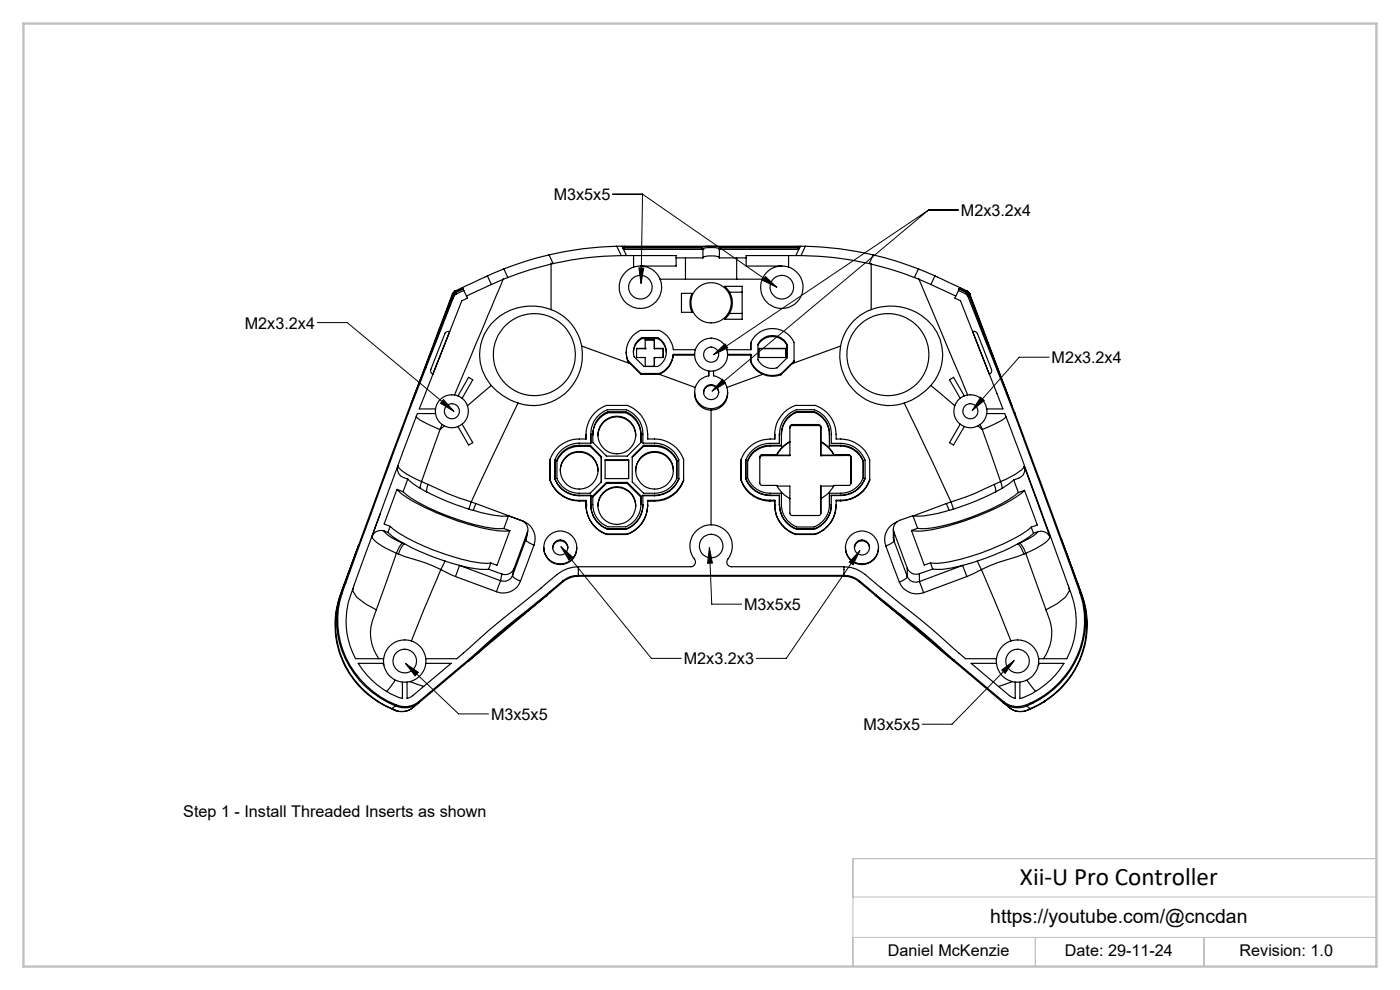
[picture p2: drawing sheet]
<svg xmlns="http://www.w3.org/2000/svg" width="297mm" height="210mm" viewBox="0 0 297 210" stroke-linecap="round" stroke-linejoin="round" font-family="sans-serif">
<g fill="none" stroke="#000" stroke-width=".25">
<path d="M103.4 58.5l-5.3 2.5M103.4 58.5l.8 1.9M106.8 59l-10.4 24.8M106.9 57l-3.5 1.5M106.9 57l.8 1.9M107.7 58.9l-3.5 1.5M116.5 54.1a66.7 66.7 0 0 0-9.6 2.9M116.5 54.1l.8 1.8M116.9 55.8v9.9M117.3 55.9a66.7 66.7 0 0 0-9.6 3M130.8 52.2h1.2M130.8 52.2a67.1 67.1 0 0 0-14.3 1.9"/>
<path d="M130.8 52.2l1 2M131.8 54.2h1.1M131.8 54.2a68.2 68.2 0 0 0-14.5 1.7M132 52.2h.4M132 52.2l.1 .3M132.1 52.5h.3M132.1 52.5v.1M132.1 52.6h16.7M132.1 52.6l.2 .3M132.3 52.9h.1M132.3 52.9l.6 1.3M132.4 52.2v.3"/>
<path d="M132.4 52.9h16.7M132.4 52.5v.4M132.4 52.5h16.5M132.4 52.2h36.9M132.9 54.2h10.5v2.2h-7.5M134.4 54.2v2.4M140 59.2h21.7M143.4 54.7h5.7M145.4 54.7v4.5M148.8 52.6l.3 .3M148.9 52.5a8 8 0 0 1 3.9 0M148.9 52.5l-.1 .1"/>
<path d="M148.9 52.5l.3 .3M149.1 52.9h.1M149.1 54.7l.1-.1a4.8 4.8 0 0 1 3.4 0v.1M149.1 52.9v1.8M149.2 52.8a5.8 5.8 0 0 1 3.3 0M149.2 52.8l-.1 .1M152.5 52.8l.1 .1M152.6 52.9h.1M152.6 52.9v1.8M152.6 52.9h16.7M152.6 54.7h5.7M152.8 52.5l-.3 .3"/>
<path d="M152.8 52.5l.1 .1M152.8 52.5h16.5M152.9 52.6h16.7M152.9 52.6l-.3 .3M156.3 54.7v4.5M167.3 54.2v2.4M168.8 54.2h1.1M168.8 54.2h-10.5v2.2h7.6M169.3 52.9h.1M169.3 52.5h.4M169.3 52.2v.3M169.3 52.2h.5"/>
<path d="M169.3 52.5v.4M169.4 52.9l-.6 1.3M169.6 52.6l-.2 .3M169.7 52.5l-.1 .1M169.8 52.2l-.1 .3M169.8 52.2h1.1M169.9 54.2a68.2 68.2 0 0 1 14.5 1.7M170.9 52.2a67 67 0 0 1 14.3 1.9M170.9 52.2l-1 2M184.4 55.9a66.7 66.7 0 0 1 9.6 3M184.8 55.8v9.9M185.2 54.1a66.7 66.7 0 0 1 9.6 2.9"/>
<path d="M185.2 54.1l-.8 1.8M194 58.9l3.5 1.5M194.8 57l3.5 1.5M194.8 57l-.8 1.9M194.9 59l10.4 24.8M198.3 58.5l5.3 2.5M198.3 58.5l-.8 1.9M90.2 78l-3.7 9.6M90.2 78h.1M90.3 78l-3.7 9.6M94.5 70.5l.4-.2h.5l-3.6 9.1a.78 .78 0 0 1-.4-1.1zM96 62.3l-8.8 23.3"/>
<path d="M96 62.3h.1M96.1 62.3l-5.9 15.7M96.1 62.3l.1 .2M96.1 62.9l.1 .3M96.1 62.9l-5.9 15.1M96.2 63.2l-5.9 14.8M96.2 62.5v.1M96.2 62.6l-.1 .3M96.5 61.8l-.5 .5M96.5 61.8h.1M96.6 61.8l.1 .1M96.6 61.8l-.5 .5"/>
<path d="M96.7 61.9l-.5 .6M96.7 61.9v.1M96.7 62l-.5 .6M96.7 62h.1M96.8 62l.1 .3M96.9 62.3l-.3 .2-.4 .7M98.1 61l.1 .2M98.1 61l-1.6 .8M98.2 61.2l-1.5 .7M98.2 61.2v.1M98.2 61.3l.2 .3M98.2 61.3l-1.4 .7"/>
<path d="M98.4 61.6l-1.5 .7M98.4 61.6l.8 1.6-1.2 .6-9.1 22.9h3.5M104.2 60.4l-5.2 2.4M116.9 65.7a11.1 11.1 0 0 0-14.9 7.4 9.8 9.8 0 0 0 2.2 8.7M116.9 65.7a10.2 10.2 0 0 1 6.5 7.7M123.4 73.4a10.6 10.6 0 0 1-13.5 12.1M123.4 73.4l10.3 3.7M132.9 74.7l.3 2M133.2 76.7l2.8 2.7M133.2 76.5l2.8 2.7M133.2 76.5v.2M135 74h1.9"/>
<path d="M136 79.4h3.9M136 79.2v.2M136 79.2h3.9M136.2 71.6a3.4 3.4 0 0 0-1.7 4.1l2.1 2h2.9a3.5 3.5 0 0 0 0-6.1M136.2 71.8l-.5 .3a3.3 3.3 0 0 0-1.3 2.7M136.2 71.6h3.3M136.2 71.6v.2M136.2 71.8h3.3M136.9 74h.1M136.9 73.9h-1.9v1.9h1.9v1.9h1.9v-1.9h1.9v-1.9h-1.9M136.9 74v-1.9h1.9v1.9h1.9M138.8 75.9h.1"/>
<path d="M139.5 71.8a3.5 3.5 0 0 1 1.9 3M139.5 71.6v.2M139.9 79.4h.1M139.9 79.2v.2M139.9 79.4l7.6 2.8M142.8 75.2a4.9 4.9 0 0 1-2.9 4M142.8 75.3a4.9 4.9 0 0 1-2.9 4.1M142.8 75.2h4.6M142.8 75.2v.1M142.8 75.3h4.6M144.6 62.2h2.2a4.6 4.6 0 0 0 0 4h-2.2zM147.5 74.2h-4.7a5 5 0 0 0-2.9-4.1h-4a5 5 0 0 0-2.7 6.4"/>
<path d="M150.4 78.7v1a3.5 3.5 0 0 0-2.5 5.4 3.5 3.5 0 0 0 5.9 0 3.5 3.5 0 0 0-2.4-5.4v-1M154.2 74.2h5.1a3.3 3.3 0 0 1 1.5-3.4 5 5 0 0 1 7.7 1.9v4l-2.8 2.8M154.4 75.2h4.9a3.5 3.5 0 0 0 1.5 3.6l1 .6M154.4 75.3h4.9M154.8 62l-1.1-1.3h3.7v7h-3.7l1.1-1.2M154.8 62a4.5 4.5 0 0 1 0 4.5M154.8 62h2.6M154.8 66.5h2.6M159.3 76.7a5 5 0 0 0 6.4 2.6M160.8 73.2a3.5 3.5 0 0 1 6.1 0M161 73.9h5.7v1.9h-5.7zM161 74h5.7"/>
<path d="M161.4 72.1a3.5 3.5 0 0 1 5.5 .9v2.9l-2 2.1a3.5 3.5 0 0 1-4.1-1.7v-3.3zM161.8 79.4a5.2 5.2 0 0 0 3.9 .1M161.8 79.4l-7.6 2.8M165.7 79.3v.2M168.5 76.6l-2.8 2.7M178.3 73.4a10.6 10.6 0 0 0 13.5 12.1M178.3 73.4l-10.3 3.7M184.8 65.7a11.3 11.3 0 0 1 14.6 6.3 9.8 9.8 0 0 1-1.9 9.8M184.8 65.7a10.2 10.2 0 0 0-6.5 7.7M197.5 60.4l5.3 2.4M203.3 61.6l-.7 1.6 1.2 .6 9 22.9h-3.5M203.3 61.6l1.5 .7"/>
<path d="M203.5 61.3l-.2 .3M203.5 61.3l1.5 .7M203.5 61.2l1.5 .7M203.5 61.2v.1M203.6 61l-.1 .2M203.6 61l1.6 .8M204.8 62.3l.5 .6M205 62l.5 .6M205 62l-.2 .3M205 62h.1M205 61.9l.5 .6M205 61.9v.1"/>
<path d="M205.1 61.8l-.1 .1M205.1 61.8l.5 .5M205.2 61.8l.5 .5M205.2 61.8h-.1M205.3 62.9a1559.2 1559.2 0 0 1 23.1 60.8M205.5 62.6h.1M205.5 62.6l-.2 .3M205.5 62.6l6.2 15.8M205.5 62.5v.1M205.6 62.3l-.1 .2M205.6 62.3l6.1 16.1M205.7 62.3l9.1 24"/>
<path d="M205.7 62.3h-.1M206.3 70.3a.84 .84 0 0 1 1.1 .5l2.9 7.5a.76 .76 0 0 1-.4 1.1zM211.7 78.4l3.6 9.2M84.4 98.8a1.96 1.96 0 0 0 1.2 2.5l.9 .3M84.4 98.9l.6 .7 1.3 1 3.1 1.6M86.5 87.6l-13.4 36.1M86.5 87.6h.1M86.5 87.6l-.1 .1M86.6 87.6l-13.3 36.1M88.3 88.4h.1M88.4 88.5l.9 .7 4 1.9M92.4 87.7h-3.9l-13.5 36.7a17.1 17.1 0 0 0 .4 15.3h6"/>
<path d="M93.3 91.1l-3.9 11.1M93.8 90.1l-.5 1M94.3 90.3l-1 .8M97.2 84l2.2-4 .9 .6-2.3 3.9M98 90l2.3 3.9-.9 .5-2.2-3.9M104.2 81.8l-5 4.3M104.2 81.8a13.3 13.3 0 0 0 5.7 3.7M109.9 85.5l-9.9 21M118.9 99.9a4 4 0 0 1 4-4 4 4 0 0 1 4 4M122.9 94.5a5 5 0 0 0-4.8 3.1v3.9a5.1 5.1 0 0 0 4.8 3.1h2.3l2.4-2.4v-5.4l-2.4-2.3M122.9 94.7a5 5 0 0 0-4.8 3.1M122.9 94.5h2.3"/>
<path d="M122.9 94.5v.2M122.9 94.7h2.3M125.2 94.7l2.4 2.3M125.2 94.5v.2M126.9 92.4a4 4 0 0 1 4-3.9 4 4 0 0 1 4 4M128.4 97.5h4.9v4h-4.9zM128.4 97.7h4.9M128.9 87.3a5 5 0 0 0-3.1 4.8v1.8l2.9 2.9h4.4l2.9-2.9a6.2 6.2 0 0 0-1.6-5.5l-1.6-1.1M128.9 87.6a5.1 5.1 0 0 0-3.1 4.7M128.9 87.3h3.9M128.9 87.3v.3M128.9 87.6h3.9"/>
<path d="M132.8 87.6a5.1 5.1 0 0 1 3.2 4.7M132.8 87.3v.3M134.9 99.9a4 4 0 0 1 4-4 4 4 0 0 1 4 4M136 92.3h.1M136.5 94.5l-2.4 2.3v5.4l2.4 2.4a8.1 8.1 0 0 0 4.9-.6 5 5 0 0 0 2.2-2.5v-3.9a5.2 5.2 0 0 0-4.7-3.1M136.5 94.5h2.4M136.5 94.5v.2M136.5 94.7l-2.4 2.3M136.5 94.7h2.4M138.9 94.7a5 5 0 0 1 4.7 3.1M138.9 94.5v.2M147.4 83.2a3.5 3.5 0 0 0 3.4 3.8"/>
<path d="M149.3 83.3a1.61 1.61 0 0 1 1.6-1.5 1.61 1.61 0 0 1 1.6 1.5M150.8 87v24.3M154.3 83.5a3.5 3.5 0 0 1-3.5 3.5M154.4 83.2v.3M161.7 96.4l-.4 .2-.1 .3v5.8l.4 .3h3.2a7 7 0 0 0 2.8 2.8M161.7 96.7l-.4 .1-.1 .3M161.7 96.4h3.1M161.7 96.4v.3M163.4 94.5a5.1 5.1 0 0 0-4.8 3.2v3.7a5.1 5.1 0 0 0 4.8 3.2h2.4a8.7 8.7 0 0 0 .5 4.8l1.2 1.4 1.5 1h3.7a5.2 5.2 0 0 0 3.3-4.8v-2.4a8.7 8.7 0 0 0 4.7-.5l1.4-1.2 1-1.5v-3.7a5.2 5.2 0 0 0-4.7-3.2M163.4 94.6a5.2 5.2 0 0 0-4.8 3.3M163.4 94.5h2.4M163.4 94.5v.1"/>
<path d="M164.8 96.4v.1M164.8 96.5h2.8M167.6 93.7a7.2 7.2 0 0 0-2.8 2.7M167.6 93.8a7.2 7.2 0 0 0-2.8 2.7M168.1 90.1l-.4 .1-.1 .3v6.2h-5.9M168.1 90.3l-.4 .1-.1 .4M168.1 90.1h5.5M168.1 90.1v.2M168.1 90.3h5.5M169 87.3a5.1 5.1 0 0 0-3.2 4.8v2.5h-2.4M169 87.5a5.1 5.1 0 0 0-3.2 4.7M169 87.3h3.7"/>
<path d="M169 87.3v.2M169 87.5h3.7M172.7 87.3a5.1 5.1 0 0 1 3.3 4.8v2.5h2.4M172.7 87.5a5.1 5.1 0 0 1 3.3 4.7M172.7 87.3v.2M173.6 90.1l.4 .1 .1 .3v6.2M173.6 90.3l.4 .1 .1 .4M173.6 90.1v.2M174.1 93.7a6.6 6.6 0 0 1 2.8 2.7M174.1 93.8a6.6 6.6 0 0 1 2.8 2.7M174.1 96.7h.1M174.1 96.5h2.8"/>
<path d="M176 94.5h2.4M176.9 96.4h3.1M176.9 96.4v.1M178.4 94.6a5.3 5.3 0 0 1 4.7 3.3M178.4 94.5v.1M180 96.4l.3 .1 .2 .3v5.9l-.4 .3h-3.2a6.5 6.5 0 0 1-2.8 2.8M180 96.6l.4 .2 .1 .3M180 96.4v.2M180 96.6l-5.9 .1M191.8 85.5l10 21M197.5 81.8a13.5 13.5 0 0 1-5.7 3.7M197.5 81.8l5.1 4.3"/>
<path d="M203.7 90l-2.3 3.9 .9 .5 2.3-3.9M204.6 84l-2.3-4-.9 .6 2.3 3.9M207.5 90.3l.9 .8M207.9 90.1l.5 1M208.4 91.1l3.9 11.1M209.3 87.7h3.8l3.5 9 9.9 27.3a17.7 17.7 0 0 1 1 13l-1.2 2.7h-6M213.4 88.5l-1 .7-4 1.9M213.4 88.4h.1M215.3 87.6l13.3 36.1M215.3 87.6v.1M217.3 98.9a9.3 9.3 0 0 1-3.9 2.8l-1.1 .5M217.3 98.9l5.5 15.1"/>
<path d="M217.3 98.9a1.91 1.91 0 0 1-1.2 2.6l-1 .3M76.1 115.6l-3.1 8.5M78.9 113.8a2.47 2.47 0 0 0 1.3 1.4l1.7 1.1 2.2 1.1M80.7 109l-1.8 4.8M81.5 112.6l.5 .7 1 .7 2.4 1.2M81.5 112.6a2.01 2.01 0 0 0-2.6 1.2M81.5 112.6l.8 .4M82.3 113l1 .8 2.5 1.5M82.8 111.6a37.2 37.2 0 0 0 12.6 6.3l.8 .2a22.5 22.5 0 0 0 7.9 1.3M82.8 111.6l-.5 1.4M84.1 117.4l-4.3 12M84.1 117.4l.4 .1"/>
<path d="M84.2 103.8a23.3 23.3 0 0 0 7.5 4.5 48 48 0 0 0 15.1 4.4l1.4-.1M84.2 103.8l-2.7 7.4 1.3 .4M84.2 103.8l1.3 .5M84.5 117.5l2.8 1a30.2 30.2 0 0 1 6.2 2.3M85.4 115.2a4.8 4.8 0 0 0-1.3 2.2M85.4 115.2l.4 .1M85.5 104.3a34.7 34.7 0 0 0 11.7 5.9l2.6 .8a21.4 21.4 0 0 0 7.1 1.1M85.8 115.3l3.2 1.6 5.4 2.1M85.8 115.3a4.4 4.4 0 0 0-1.3 2.2M86.5 101.6a28.5 28.5 0 0 0 9.3 5.1l4.6 1.6M86.5 101.6l-1 2.7M89.4 102.2l-.3 1.4"/>
<path d="M89.4 102.2l1.4 .6M90.8 102.8a50.8 50.8 0 0 0 9.2 3.7M90.8 102.8l-.3 1.5M94.4 119l3.1 .9M94.4 119l-.9 1.8M97.5 119.9l.8 .2a17.8 17.8 0 0 0 5.3 .6M97.5 119.9l-.9 2.4M97.5 119.9l8.7 3.3M100 106.5l.9 .3M100 106.5l-.5 1.5M100.4 108.3a20.6 20.6 0 0 0 7.5 1.1M100.9 106.8l-.5 1.5"/>
<path d="M100.9 106.8l10 3.7M104.1 119.4l-.5 1.3M106.9 112.1l1.3 .5M107.9 109.4l2.8 1a1.98 1.98 0 0 1 1.2 2.6M107.9 109.4l-1 2.7M108.2 112.6l-2.8 7.3-1.3-.5M110.9 110.5a4 4 0 0 1 2.4 5.1M110.9 110.5v.1M111.5 114.5l-2.8 7.6M111.5 114.5a3.4 3.4 0 0 0 1.8 1.1M111.9 113l-2.9 7.6M111.9 113l-.4 1.5"/>
<path d="M112 112.7l-.5 1.8M113.3 115.6l-2.9 7.7M115.4 116.1a3.5 3.5 0 0 0 3.5 3.6 3.5 3.5 0 0 0 3.4-3.6M116.7 101.8a6.6 6.6 0 0 0 6.2 4.3M117.3 116.2a1.61 1.61 0 0 1 1.6-1.5 1.61 1.61 0 0 1 1.6 1.5M117.7 101.6a5.5 5.5 0 0 0 5.2 3.4M122.9 106.3a6.6 6.6 0 0 1-6.2-4.4v-4.5a6.9 6.9 0 0 1 7.6-4.3 6.7 6.7 0 0 1 4.4-7.1h4.4a6.8 6.8 0 0 1 4.3 7.1 6.9 6.9 0 0 1 7.6 4.3v4.6a6.5 6.5 0 0 1-6.1 4.3M122.9 106.1h1.4a6.8 6.8 0 0 0 4.4 7.3M122.9 105h2.4a8.6 8.6 0 0 0 .6 4.7 5.7 5.7 0 0 0 2.9 2.5M122.9 105.2a5.4 5.4 0 0 1-5.2-3.6v-4.1a5.6 5.6 0 0 1 5.2-3.5h2.4a8.4 8.4 0 0 1 .6-4.5l1.3-1.6 1.6-1h4.1a5.5 5.5 0 0 1 3.5 5.2v1.9a8.6 8.6 0 0 1 5 .6 5.2 5.2 0 0 1 2.6 2.9v4.1a5.4 5.4 0 0 1-5.1 3.6M122.9 106.3h1.4M122.9 105v.2"/>
<path d="M122.9 106.1v.2M122.9 105.2h2.4M124.3 107.1h.1M124.3 107.1a6.6 6.6 0 0 0 4.4 6.2M125.3 107a5.6 5.6 0 0 0 3.5 5.2M126.9 107.3a4 4 0 0 1 4-3.9 4 4 0 0 1 4 4M128.7 102.3l-2.9 2.9a6.2 6.2 0 0 0 1.4 5.4l1.7 1.2h3.9a5.1 5.1 0 0 0 3.2-4.8v-1.8l-2.9-2.9M128.7 113.4h4.4M128.7 102.3h4.4M128.7 102.5l-2.9 2.9M128.7 102.3v.2M128.7 113.3v.1"/>
<path d="M128.7 102.5h4.4M128.7 113.3h4.4M128.8 112.2h.1M128.8 112.2h4.1M132.9 112.2h.1M133.1 102.5l2.9 2.9M133.1 102.3v.2M133.1 113.3v.1M136.4 107a5.6 5.6 0 0 1-3.5 5.2M136.4 105.2h2.5M137.4 107.1a6.7 6.7 0 0 1-4.3 6.2M137.4 106.3h1.5"/>
<path d="M138.9 106.1h-1.5a6.8 6.8 0 0 1-4.3 7.3M138.9 105h-2.5a8.6 8.6 0 0 1-.6 4.7l-.8 1.1a4.8 4.8 0 0 1-2.1 1.4M138.9 105v.2M138.9 106.1v.2M144 101.6a5.5 5.5 0 0 1-5.1 3.4M145 101.8a6.6 6.6 0 0 1-6.1 4.3M157.2 101.7a6.5 6.5 0 0 0 6.2 4.4M158.2 101.5a5.5 5.5 0 0 0 5.2 3.5M163.4 106.1h1a6.6 6.6 0 0 0 4.4 7.3M163.4 105.1a5.5 5.5 0 0 1-5.2-3.5v-4a5.5 5.5 0 0 1 5.2-3.6h1.9a6.9 6.9 0 0 1 1.5-5.6 5 5 0 0 1 2.1-1.5h3.9a5.5 5.5 0 0 1 3.6 5.2v1.9a7 7 0 0 1 5.6 1.5l.9 .9 .6 1.2v4a5.5 5.5 0 0 1-5.1 3.5M163.4 105h1.9a7 7 0 0 0 1.5 5.8 5 5 0 0 0 2.1 1.4M163.4 106.3h1"/>
<path d="M163.4 105v.1M163.4 106.1v.2M163.4 105.1h1.9M164.4 107.1h.1M164.4 107.1a6.6 6.6 0 0 0 4.4 6.2M164.9 103.1h2.7v5.8l.4 .5 5.9-.1 .2-.3v-5.9h2.8M165.3 107a5.5 5.5 0 0 0 3.6 5.2M168.8 113.4h4.2M168.8 113.3h4.2M168.8 113.3v.1M168.9 112.2h3.9M168.9 112.2h.1"/>
<path d="M172.8 112.2h.1M173 113.3v.1M176.4 107a5.5 5.5 0 0 1-3.6 5.2M176.4 105.1h2M177.4 107.1a6.6 6.6 0 0 1-4.4 6.2M177.4 106.2h1M178.4 106.2a6.5 6.5 0 0 0 6.1-4.3v-4.4a6.7 6.7 0 0 0-7.1-4.4 6.7 6.7 0 0 0-4.4-7.1h-4.2a6.7 6.7 0 0 0-4.4 7.1 6.7 6.7 0 0 0-7.2 4.4v4.4a6.5 6.5 0 0 0 6.2 4.4M178.4 106.1h-1a6.8 6.8 0 0 1-4.4 7.3M178.4 105h-2a8.1 8.1 0 0 1-.7 4.7 5.6 5.6 0 0 1-2.9 2.5M178.4 105v.1M178.4 106.1v.1M179.4 116.1a3.5 3.5 0 0 0 3.5 3.7 3.5 3.5 0 0 0 3.5-3.7"/>
<path d="M181.3 116.2a1.61 1.61 0 0 1 1.6-1.5 1.61 1.61 0 0 1 1.6 1.5M183.5 101.5a5.5 5.5 0 0 1-5.1 3.5M184.5 101.7a6.5 6.5 0 0 1-6.1 4.4M187.9 115.8l2.9 7.7M189.5 112.2l.2 2.5M189.7 114.7l2.8 7.6M189.7 114.7a3.1 3.1 0 0 1-1.8 1.1M189.7 112.9l2.8 7.6M189.7 112.9v1.8M190.3 110.7a4 4 0 0 0-2.4 5.1M193.4 112.5l2.7 7.4 1.3-.5M193.7 109.4l-2.8 1a1.96 1.96 0 0 0-1.2 2.5"/>
<path d="M193.7 109.4l1 2.7M194.7 112.1l-1.3 .4M197.4 119.4l.5 1.3M200.8 106.8l.5 1.5M200.8 106.8l-7 2.6M201.3 108.3l-1.7 .4a14.5 14.5 0 0 1-5.9 .7M201.8 106.5l.4 1.5M201.8 106.5l-1 .3M204.2 119.9a16.2 16.2 0 0 1-6.3 .8M204.2 119.9l.9 2.4M204.2 119.9l-9.1 3.5M207.3 119l-3.1 .9"/>
<path d="M207.3 119l.9 1.8M210.9 102.8a51 51 0 0 1-9.1 3.7M210.9 102.8l.3 1.5M212.3 102.2l.3 1.4M212.3 102.2l-1.4 .6M215.1 101.8a39.4 39.4 0 0 1-13 6.2l-.8 .3M215.1 101.8l.9 2.7M215.9 115.3l-3.1 1.6-5.5 2.1M215.9 115.3l.8 1.1 .5 1.1M216 104.5a42.8 42.8 0 0 1-15.4 6.9 16.3 16.3 0 0 1-5.9 .7M216.3 115.2l.8 1.1 .5 1.1M216.3 115.2l-.4 .1"/>
<path d="M217.2 117.5l-2.8 1a30.2 30.2 0 0 0-6.2 2.3M217.3 104a41.8 41.8 0 0 1-14.3 7l-1.8 .6a18.4 18.4 0 0 1-7.8 .9M217.3 104l2.8 7.4-1.3 .4M217.3 104l-1.3 .5M217.6 117.4l4.3 12M217.6 117.4l-.4 .1M218.8 111.8a37.9 37.9 0 0 1-12.1 5.9l-3.4 1a16.4 16.4 0 0 1-5.9 .7M218.8 111.8l.5 1.3M219.3 113.1l-1 .8-2.4 1.4M220.2 112.8l-.5 .5-1 .7-2.4 1.2M220.2 112.8a2.09 2.09 0 0 1 2.6 1.2M220.2 112.8l-.9 .3"/>
<path d="M222.8 114a8.4 8.4 0 0 1-4 2.8l-1.2 .6M225.2 114.5l3.5 9.5M72.3 126a19.2 19.2 0 0 0 7.9 22.8M72.3 126a19.4 19.4 0 0 0 11.6 23.7M72.5 126a19.2 19.2 0 0 0 11.5 23.5M72.5 126h-.2M73.1 123.7a19.3 19.3 0 0 0 7.1 25.2M73.1 123.7l-.8 2.3M73.1 123.7h.2M73.3 123.7l-.8 2.3M75 124.8l-.2 .5 .9 1.4 1.8 1.4 2.3 1.3M79.8 129.4a10.4 10.4 0 0 0-.8 7.4l1.4 2.9"/>
<path d="M93.5 120.8l-6.2 15.2M93.5 120.8l3.1 1.5M96.6 122.3l8.7 3.2M99.4 140v.2M99.4 140l-10.6 8.9M103.6 120.7l2.9 1.1M106.2 123.2l-.9 2.3M106.5 121.8l-.3 1.4M108.7 122.1a1.96 1.96 0 0 1-2.5 1.1M108.7 122.1a2.43 2.43 0 0 0 1.7 1.2M109 120.6a2.02 2.02 0 0 1-2.5 1.2M109 120.6l-.3 1.5"/>
<path d="M110.4 123.3a3.9 3.9 0 0 1-5.1 2.2M116 126.1a253.4 253.4 0 0 0-16.6 13.9M116 126.1v.2M116 126.3a269.6 269.6 0 0 0-16.6 13.9M116 126.3l-16.6 13.9M116.6 125.5l-.6 .6M116.6 125.5l.1 .2M116.7 125.7l-.7 .6M119.4 123.2a5 5 0 0 1 3.3-1.1h56.3a5 5 0 0 1 3.4 1.1M119.4 123.2l-2.8 2.3M119.4 123.2l.1 .2M119.5 123.4l-2.8 2.3"/>
<path d="M122.7 120.2a8.9 8.9 0 0 0-6.2 3.1l-1.7 1.4a294.4 294.4 0 0 0-17.9 15h-6.6M122.7 122.2a5.2 5.2 0 0 0-3.2 1.2M122.7 120.2h23.8a1.01 1.01 0 0 0 .9-.6 1.01 1.01 0 0 0-.1-1 4.5 4.5 0 0 1 .6-6.2 4.5 4.5 0 0 1 6.2 .3 4.5 4.5 0 0 1 .2 6.1 .97 .97 0 0 0 .9 1.4h23.8M122.7 120.2v2M122.7 122.2h56.3M179 120.2a7.1 7.1 0 0 1 4.6 1.7l5.3 4.4a247.1 247.1 0 0 1 15.9 13.4h6.6M179 122.2l1.8 .3 1.4 .9M179 120.2v2M182.2 123.4l3.5 2.9M182.4 123.2l3.4 2.9M182.4 123.2l-.2 .2M185.7 126.3a301 301 0 0 1 16.6 13.9"/>
<path d="M185.7 126.3l16.6 13.9M185.8 126.1a253.4 253.4 0 0 1 16.6 13.9M185.8 126.1l-.1 .2M190.8 123.5a4.1 4.1 0 0 0 5.1 2.2M192.5 122.3a1.91 1.91 0 0 0 2.6 1.1M192.5 120.5a2.02 2.02 0 0 0 2.6 1.2M192.5 122.3a2.76 2.76 0 0 1-1.7 1.2M192.5 120.5v1.8M195.1 123.4l.8 2.3M195.1 121.7v1.7M197.9 120.7l-2.8 1M202.4 140l10.5 8.9"/>
<path d="M202.4 140l-.1 .2M205.1 122.3l-9.2 3.4M208.2 120.8l6.3 15.2M208.2 120.8l-3.1 1.5M221.9 129.4a10.2 10.2 0 0 1 .8 7.4l-.7 1.9-.6 1M226.8 124.8l.1 .5-.9 1.4-1.8 1.4-2.3 1.3M228.4 123.7l.7 2.1M228.4 123.7h.2M228.6 123.7a19.4 19.4 0 0 1-7.1 25.2M228.6 123.7l.7 2.1M229.1 125.8a19.2 19.2 0 0 1-10.6 23.4M229.1 125.8h.2"/>
<path d="M229.3 125.8a19.3 19.3 0 0 1-10.2 23.4M229.3 125.8a19.2 19.2 0 0 1-7.8 23M80.2 148.8l.9 .6 2.9 1.3M80.2 148.8l2.9 1.5M81.1 140.7l.4 .4M81.4 140.7h-5.4a17.4 17.4 0 0 0 9.4 7.5v-3.5M83.1 150.3l.7 .4M83.8 150.7h.3M83.9 144.3l-1.9 2.3M83.9 149.7l-.8 .6M84 149.5l-.1 .2M86.9 144.6l3 1"/>
<path d="M87.4 150.3a3.9 3.9 0 0 1-3.6 .4M87.4 150.2a3.9 3.9 0 0 1-4.3 .1M88.8 148.9a4.6 4.6 0 0 1-4.8 .6M88.8 148.9l.1 .2M88.9 149.1a4.8 4.8 0 0 1-5 .6M88.9 149.1l-1.5 1.1M90.3 140.7h5.4l-8.1 6.9-1.2 .5v-3.4M99.4 140.2l-10.5 8.9M202.3 140.2l10.5 8.9M211.4 140.7h-5.4l8.1 6.9 1.3 .5v-3.4M212.8 149.1a4.8 4.8 0 0 0 5 .6M212.8 149.1a5.9 5.9 0 0 0 3.5 1.8 3.6 3.6 0 0 0 2.2-.6"/>
<path d="M212.9 148.9a4.9 4.9 0 0 0 5.6 .3M212.9 148.9l-.1 .2M214.3 150.3a3.8 3.8 0 0 0 4.2 0M214.8 144.6l-3 1M217.8 149.7l.7 .6M217.8 144.3l1.9 2.3M218.5 149.2h.6M219.1 149.2l-1.3 .5M220.3 140.7h5.4a17.4 17.4 0 0 1-9.3 7.5v-3.5M220.6 140.7l-.3 .4M221.5 148.8v.1l-2 1.1-1.4 .6M221.5 148.8l-3 1.5"/>
<circle cx="113.4" cy="75.2" r="8.7"/>
<circle cx="135.9" cy="60.9" r="2.5"/>
<circle cx="135.9" cy="60.9" r="4.5"/>
<circle cx="150.8" cy="64.2" r="4.3"/>
<circle cx="150.9" cy="75.2" r="3.5"/>
<circle cx="150.9" cy="75.2" r="1.6"/>
<circle cx="165.8" cy="60.9" r="4.5"/>
<circle cx="165.9" cy="60.9" r="2.51"/>
<circle cx="188.4" cy="75.2" r="8.7"/>
<circle cx="95.9" cy="87.2" r="1.61"/>
<circle cx="95.9" cy="87.2" r="3.5"/>
<circle cx="122.9" cy="99.8" r="4"/>
<circle cx="130.9" cy="92.3" r="4"/>
<circle cx="138.9" cy="99.8" r="4"/>
<circle cx="150.9" cy="83.2" r="1.6"/>
<circle cx="205.9" cy="87.2" r="1.61"/>
<circle cx="205.9" cy="87.2" r="3.5"/>
<circle cx="118.9" cy="116.1" r="3.5"/>
<circle cx="118.9" cy="116.1" r="1.6"/>
<circle cx="130.9" cy="107.3" r="4"/>
<circle cx="150.9" cy="115.8" r="2.49"/>
<circle cx="182.8" cy="116.1" r="3.5"/>
<circle cx="182.9" cy="116.1" r="1.6"/>
<circle cx="85.9" cy="140.2" r="4.5"/>
<circle cx="85.9" cy="140.2" r="2.5"/>
<circle cx="215.9" cy="140.2" r="4.5"/>
<circle cx="215.9" cy="140.2" r="2.5"/>
</g>
<g fill="none" stroke="#010000" stroke-width=".21">
<path d="M130 41.2h6.3M135.5 56.8l1.1 .1-.6 3.2zM136.3 41.2l-.3 18.9M136.3 41.2l28.5 19.8M162.4 58.7l2.4 2.3-3-1.5zM197 44.5h6.3M197 44.5l-45.9 38.5M197 44.5l-45.6 30.7M67.3 68.4h6.4l22.6 18.9M151.4 75.2l2.4-2.3 .6 .9zM222.6 75.8h-6.4l-10 11.3M94.1 84.8l2.2 2.5-2.8-1.8z"/>
<path d="M153.3 80.5l.6 .7-2.8 1.8zM208 84.3l.8 .6-2.6 2.2zM119 115.9l2.5 2.3-.8 .6zM119 115.9l19.2 23.8h6.3M150.5 116.2l.6 3.2-1 .1zM150.5 116.2l.5 12h6.3M182.4 116.8l-1.4 3-.8-.6zM182.4 116.8l-15.6 22.9h-6.4M86 140.7l2.8 1.9-.7 .8zM86 140.7l11.3 10.7h6.3M212.5 142.1l2.7-2-2 2.7zM215.2 140.1l-13.2 13.5h-6.4"/>
</g>
<path d="M180.9 182.1h111.1v22.9h-111.1zM180.9 198.9h111.1M180.9 190.3h111.1M219.6 198.9v6.1M255.4 198.9v6.1" fill="none" stroke="#c0c0c0" stroke-width=".21"/>
<path d="M5 5h287v200h-287z" fill="none" stroke="#c0c0c0" stroke-width=".5"/>
<path d="M119 115.9l2.5 2.3-.8 .6zM182.4 116.8l-1.4 3-.8-.6zM94.1 84.8l2.2 2.5-2.8-1.8zM208 84.3l.8 .6-2.6 2.2zM153.3 80.5l.6 .7-2.8 1.8zM151.4 75.2l2.4-2.3 .6 .9zM86 140.7l2.8 1.9-.7 .8zM212.5 142.1l2.7-2-2 2.7zM150.5 116.2l.6 3.2-1 .1zM135.5 56.8l1.1 .1-.6 3.2zM162.4 58.7l2.4 2.3-3-1.5z" fill="#010000"/>
<text font-size="5.3" fill="#010000" x="216.4" y="187.7">Xii-U Pro Controller</text>
<text font-size="4.1" fill="#010000" x="210.1" y="195.8">https://youtube.com/@cncdan</text>
<g font-size="3.4" fill="#010000">
<text x="117.5" y="42.5">M3x5x5</text>
<text x="203.8" y="45.9">M2x3.2x4</text>
<text x="51.9" y="69.7">M2x3.2x4</text>
<text x="223.1" y="77.1">M2x3.2x4</text>
<text x="157.9" y="129.4">M3x5x5</text>
<text x="145.1" y="140.9">M2x3.2x3</text>
<text x="104.2" y="152.7">M3x5x5</text>
<text x="183.2" y="154.9">M3x5x5</text>
<text x="38.9" y="173.3">Step 1 - Install Threaded Inserts as shown</text>
<text x="188.4" y="202.9">Daniel McKenzie</text>
<text x="225.9" y="202.9">Date: 29-11-24</text>
<text x="263" y="202.9">Revision: 1.0</text>
</g>
</svg>
